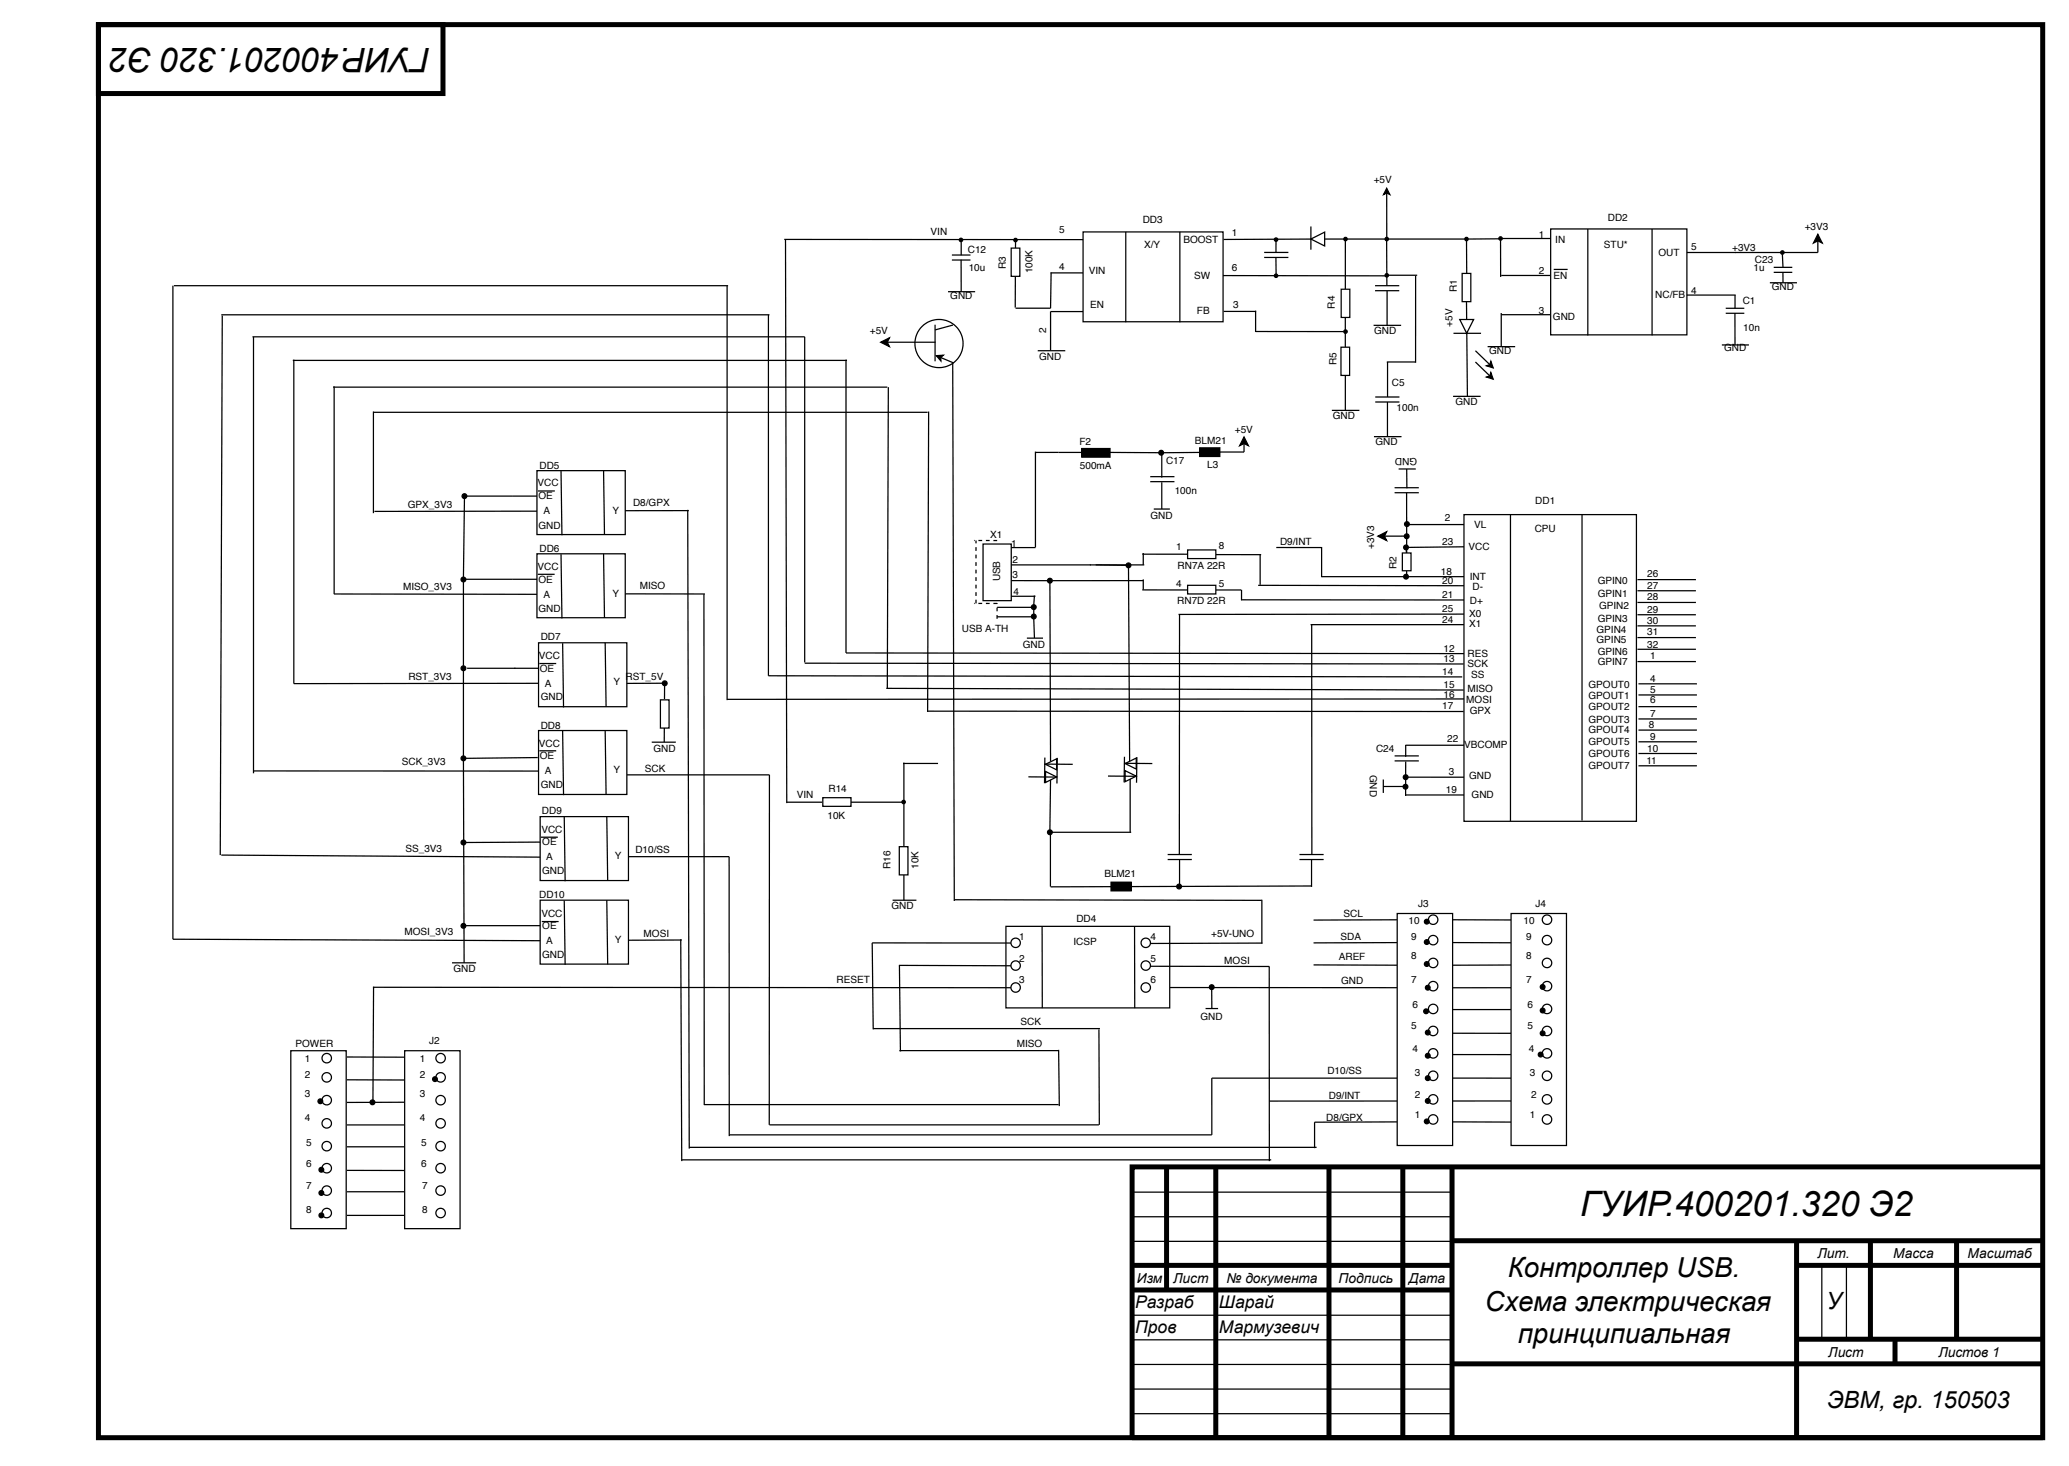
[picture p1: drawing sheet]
<svg xmlns="http://www.w3.org/2000/svg" width="420mm" height="297mm" viewBox="0 0 420 297" stroke-linecap="round" stroke-linejoin="round" font-family="sans-serif">
<g fill="none" stroke="#000" stroke-width="1" stroke-linecap="butt">
<path d="M20 5h394.4v286.6h-394.4zM20 5h69.9v14h-69.9zM236.7 236.7v24.9M246.7 236.7v54.9M269.6 236.7v54.9M284.6 236.7v54.9M294.6 236.7v54.9M414.4 236.7h-184.7v54.9h184.7M229.7 256.7h64.9M294.6 251.7h119.8M364.5 256.7h49.9M364.5 251.7v39.9"/>
<path d="M379.5 251.7v19.9M397 251.7v19.9M229.7 261.6h64.9M294.6 276.6h119.8M364.5 271.6h49.9M384.5 271.6v5"/>
</g>
<g fill="none" stroke="#000" stroke-width=".25">
<path d="M297.5 61.1l.2 19.2M94.3 100.6h9.8M94.3 117.5h9.8M94.8 135.5h9.7M155.9 137.1l140.8 .2M163.3 134.5l133.7 .2M171.6 132.4l125.8 .2M179.8 139.6l117.2 .4M188.2 144.2l108.8 .1M297.1 141.8l-149.6 .1M159.6 162.7h23.6M233.4 200.3h55.8"/>
<path d="M290.4 204.8h23.2M229.8 251.8h64.9M229.8 246.8h64.9M229.8 241.8h64.9M369.6 256.8v15M374.6 256.8v15M229.8 276.8h64.9M229.8 271.8h64.9M229.8 266.8h64.9M229.8 286.7h64.9M229.8 281.7h64.9"/>
</g>
<path d="M109.6 182.6h17.9v13h-17.9z" fill="#fff"/>
<path d="M35.1 190.5l74.5 .3M94 187.8h15.6M109.6 182.6h17.9v13h-17.9zM109.9 186.9h3.4M114.5 182.7l.2 13M123.1 182.6l.2 13M138.3 190.7h-10.8" fill="none" stroke="#000" stroke-width=".25"/>
<path d="M109.3 148.2h17.9v12.9h-17.9z" fill="#fff"/>
<path d="M51.4 156.4h57.9M109.3 148.2h17.9v12.9h-17.9zM109.4 152.3h3.5M114.2 148.3l.1 13M122.8 148.2l.2 13" fill="none" stroke="#000" stroke-width=".25"/>
<path d="M108.9 95.5h18v12.9h-18z" fill="#fff"/>
<path d="M108.9 95.5h18v12.9h-18zM109.1 99.6h3.5M113.8 95.5l.2 13.1M122.5 95.5l.1 13M104.1 100.6h4.8M108.9 103.7h-32.9M139.8 103.6h-12.9" fill="none" stroke="#000" stroke-width=".25"/>
<path d="M108.9 112.3h18v13h-18z" fill="#fff"/>
<path d="M104.1 117.5h4.8M108.9 112.3h18v13h-18zM109.1 116.5h3.4M113.8 112.4l.2 13M122.5 112.3l.1 13.1M67.8 120.5h41.1M126.9 120.4l16.1 .1" fill="none" stroke="#000" stroke-width=".25"/>
<path d="M109.3 130.4h17.9v12.9h-17.9z" fill="#fff"/>
<path d="M104.4 135.5h4.9M109.3 130.4h17.9v12.9h-17.9zM109.3 138.6l-49.7 .1M109.4 134.6h3.5M114.2 130.5l.1 13M122.8 130.4l.2 13" fill="none" stroke="#000" stroke-width=".25"/>
<path d="M109.6 165.6h17.9v13h-17.9z" fill="#fff"/>
<g fill="none" stroke="#000" stroke-width=".25">
<path d="M35.1 57.9v132.6M35.3 57.9h112.4M147.5 57.9v84.1M44.9 63.9h111.2M45.1 64l-.4 109.4M51.2 68.3h112.1v66.1M51.4 68.3v88.5M59.4 73.1h112.5M59.6 72.9v65.8M67.6 78.5h112.4M67.8 78.4v42.1M155.9 63.9v73.2"/>
<path d="M171.6 72.9v59.5M180.2 78.5l-.2 61.1M75.8 83.5v20.6M75.8 83.6h112.4M188.4 83.5l-.2 60.9M94 118v17.1M94.2 101.1l-.2 16M285.3 111.6l.1 5.4M297 117h-28.9M94 136v17.3M94 154.3l.2 41M109.1 153.7l-14.7 .1"/>
<path d="M127.2 157.2h28.9M44.9 173.4l64.7 .5M109.6 165.6h17.9v13h-17.9zM109.6 170.8l-15.1 .1M109.8 169.8h3.4M114.5 165.7l.2 13M123.1 165.6l.2 13.1M147.9 173.8h-20.4M91.7 195.3h4.9"/>
<circle cx="94" cy="117.5" r=".48"/>
<circle cx="94.2" cy="100.6" r=".48"/>
<circle cx="94" cy="135.5" r=".48"/>
<circle cx="94" cy="153.8" r=".48"/>
<circle cx="94" cy="170.9" r=".48"/>
<circle cx="94" cy="187.8" r=".48"/>
</g>
<g fill="#000">
<circle cx="94" cy="117.5" r=".48"/>
<circle cx="94.2" cy="100.6" r=".48"/>
<circle cx="94" cy="135.5" r=".48"/>
<circle cx="94" cy="153.8" r=".48"/>
<circle cx="94" cy="170.9" r=".48"/>
<circle cx="94" cy="187.8" r=".48"/>
</g>
<path d="M297 104.4h35v62.2h-35z" fill="#fff"/>
<g fill="none" stroke="#000" stroke-width=".25">
<path d="M282.9 98.9h5M282.9 99.9h5M285.4 99.9v12.3M279.6 108.8l1.7-.9-.4 .9 .4 .8zM285 108.7l-4.1 .1M285.4 106.4h11.6M297 104.4h35v62.2h-35zM297 110.9l-11.3 .1M306.5 104.5v62M321 104.4v62M251.8 121.7h45.2M265.9 126.7h31.1"/>
<path d="M297 124.6h-57.9M280.7 159.5h4.5M280.7 158.1v2.7M282.9 153.3h5M282.9 154.3h5M285.2 151.2h11.8M285.2 151.1v2.4M285.2 154.5v6.9M285.7 157.6h11.3M285.2 161.2h11.8"/>
<circle cx="285.3" cy="111" r=".48"/>
<circle cx="285.4" cy="108.8" r=".48"/>
<circle cx="285.2" cy="159.6" r=".48"/>
</g>
<g fill="#000">
<path d="M279.6 108.8l1.7-.9-.4 .9 .4 .8z"/>
<circle cx="285.3" cy="111" r=".48"/>
<circle cx="285.4" cy="108.8" r=".48"/>
<circle cx="285.2" cy="159.6" r=".48"/>
</g>
<path d="M284.5 112.2h1.8v3.6h-1.8z" fill="#fff"/>
<g fill="none" stroke="#000" stroke-width=".25">
<path d="M283.8 95.1h3.4M285.4 95.1v3.9M221.1 114.6h11.1M255.3 118.7l41.7 .1M258.9 111.1h9.2M268.1 110.9v6.2M284.5 112.2h1.8v3.6h-1.8zM332.2 117.6h11.9M332.2 119.8h11.9M332.2 122.2h11.9M332.2 124.7h11.9M332.2 126.9h11.9"/>
<path d="M332.2 129.3h11.9M332.2 131.7h11.9M332.2 134.2h11.9M332.4 138.7h11.9M332.4 141h11.9M332.4 143.3h11.9M332.4 145.8h11.9M332.4 148.1h11.9M332.4 150.5h11.9M332.4 152.8h11.9M332.4 155.3h11.9"/>
<circle cx="285.3" cy="117" r=".48"/>
</g>
<circle cx="285.3" cy="117" r=".48" fill="#000"/>
<path d="M199.4 110.3h5.8v11.5h-5.8z" fill="#fff"/>
<g fill="none" stroke="#000" stroke-width=".25">
<path d="M210.1 91.6v19.4M210.1 91.8h9.4M219.5 91h5.7v1.7h-5.7zM225.2 91.8h10.5M233.4 96.7h4.9M233.4 97.7h4.9M235.7 91.4v5.5M235.7 97.8v5.4M243.4 90.8h4.1v1.8h-4.1zM243.4 91.8h-7.3M252.4 88.6l.9 1.8-.9-.4-.9 .4zM252.4 90v1.7h-4.9"/>
<path d="M139.5 103.4l.3 129.6M199.4 110.3h5.8v11.5h-5.8zM205.2 111.1h4.9M205.2 117.8h7.3M205.2 114.6h16.1M213 118.3l.1 36.1M222.3 114.6l6.2 .1M229 115.1l.2 39.8M232 117.8h-18.5M234.1 103.2h3.3M246.7 112.5h9.2M255.7 112.5v6.1"/>
<path d="M142.8 120.5l.1 103.6M202.3 123.2h7.6M202.3 125.1h7.6M205.2 120.9h4.9M208.3 129.4h3.3M209.7 123.6v1M209.7 125.5l.2 3.9M209.9 120.8l-.2 1.9M239.3 124.6v48.8M266.1 126.7l.1 46.7M156.1 157.2v71M213.1 157.8l-.1 10.5 .1 .5"/>
<path d="M229.3 157.7v11.1M147.9 173.8l.1 56.6M213.1 168.8v11M213.1 168.8h16.4M225.4 178.9h4.1v1.8h-4.1zM236.9 173.3h4.9M236.9 174.3h4.9M239.3 174.4v5.3M263.6 173.3h5M263.6 174.3h5M266.1 174.4v5.5M138.1 190.5l.2 45"/>
<path d="M138.3 235.3h119.6M148 230.2h97.9M266.7 227.6v5.3"/>
<circle cx="235.6" cy="91.8" r=".48"/>
<circle cx="213" cy="117.8" r=".48"/>
<circle cx="229" cy="114.7" r=".48"/>
<circle cx="209.7" cy="125" r=".48"/>
<circle cx="209.7" cy="123.1" r=".48"/>
<circle cx="213" cy="168.8" r=".48"/>
<circle cx="239.2" cy="179.8" r=".48"/>
</g>
<g fill="#000">
<path d="M219.5 91h5.7v1.7h-5.7zM243.4 90.8h4.1v1.8h-4.1zM252.4 88.6l.9 1.8-.9-.4-.9 .4zM225.4 178.9h4.1v1.8h-4.1z"/>
<path d="M201.6 109.5h.7v.3h-.8zM200 109.5h.8v.3h-.8zM198.5 109.5h.8v.3h-.8zM197.6 109.5h.1v.3h-.1z"/>
<path d="M197.9 121.6h.2v.8h-.2zM197.9 120.1h.2v.8h-.2zM197.9 118.6h.2v.7h-.2zM197.9 117.1h.2v.7h-.2zM197.9 115.5h.2v.8h-.2zM197.9 114h.2v.8h-.2zM197.9 112.5h.2v.8h-.2zM197.9 111h.2v.7h-.2zM197.9 109.6h.2v.6h-.2z"/>
<path d="M202.2 124.8h.2v.7h-.2zM202.2 123.2h.2v.8h-.2zM202.2 122.3h.2v.2h-.2z"/>
<path d="M201.5 122.3h.8v.2h-.8zM200 122.3h.8v.2h-.8zM198.5 122.3h.8v.2h-.8zM197.6 122.3h.1v.2h-.1z"/>
<circle cx="235.6" cy="91.8" r=".48"/>
<circle cx="213" cy="117.8" r=".48"/>
<circle cx="229" cy="114.7" r=".48"/>
<circle cx="209.7" cy="125" r=".48"/>
<circle cx="209.7" cy="123.1" r=".48"/>
<circle cx="213" cy="168.8" r=".48"/>
<circle cx="239.2" cy="179.8" r=".48"/>
</g>
<path d="M241 111.5h5.7v1.8h-5.7z" fill="#fff"/>
<path d="M241 111.5h5.7v1.8h-5.7zM251.8 119.7h-5.9M251.9 119.7v2" fill="none" stroke="#000" stroke-width=".25"/>
<path d="M241 118.7h5.7v1.8h-5.7z" fill="#fff"/>
<path d="M231.8 112.4h9.2M231.8 119.7h9.2M232 112.2v2.4M232 117.5v2.1M241 118.7h5.7v1.8h-5.7z" fill="none" stroke="#000" stroke-width=".25"/>
<path d="M212.1 155l2.3-1.1v2.2z" fill="#fff"/>
<path d="M212.1 155l2.3-1.1v2.2z" fill="none" stroke="#000" stroke-width=".25"/>
<path d="M212.1 156.5l2.3 1.1-2.3 1.1z" fill="#fff"/>
<path d="M208.6 157.6h5.8M211.9 155h5.7M212 153.7l-.1 5.2M212.1 156.5l2.3 1.1-2.3 1.1zM214.5 153.7l-.1 5.2" fill="none" stroke="#000" stroke-width=".25"/>
<path d="M228.3 154.9l2.2-1.1v2.2z" fill="#fff"/>
<path d="M228.3 154.9l2.2-1.1v2.2z" fill="none" stroke="#000" stroke-width=".25"/>
<path d="M228.3 156.3l2.2 1.1-2.2 1.1z" fill="#fff"/>
<path d="M224.8 157.4l5.7 .1M228.1 154.8l5.7 .1M228.1 153.5v5.2M228.3 156.3l2.2 1.1-2.2 1.1zM230.7 153.6l-.1 5.2" fill="none" stroke="#000" stroke-width=".25"/>
<path d="M219.7 47h28.4v18.3h-28.4z" fill="#fff"/>
<path d="M159.1 48.6h60.6M213.1 55.4h6.6M219.7 47h28.4v18.3h-28.4zM228.4 47v18.4M239.4 47v18.4M301.8 70.3h5.6M304.6 63.5v6.8" fill="none" stroke="#000" stroke-width=".25"/>
<path d="M314.6 46.4h27.7v21.5h-27.7z" fill="#fff"/>
<g fill="none" stroke="#000" stroke-width=".25">
<path d="M304.4 48.7l.1 7.5M304.6 55.9h9.9M304.7 48.4h9.9M314.6 46.4h27.7v21.5h-27.7zM315.2 54.7h2.9M322.2 46.4v21.6M335.2 46.4v21.6M342.3 59.9h9.8M352 59.9v2.7M359.1 57.4h5.5M359.9 54.2h3.7M359.9 55.2h3.7"/>
<path d="M361.6 51.6l.2 2.7M361.7 55.2l.1 2.2M368.8 47.5l.9 1.8-.9-.4-.9 .4zM368.8 48.9v2.3h-26.5M304.6 63.8h9.9M349.3 70h5.5M350.1 62.5h3.8M350.1 63.5h3.8M352 63.5v6.5M266.5 195.7l22.7 .1M289.2 186.5l-22.7 .1M289.2 191.2h-22.7"/>
<path d="M290.2 186.5l22.7 .1M290.2 191.2h22.7M312.9 195.7l-22.7 .1M289.2 218.7h-43.3M289.8 213.9h22.7M290.2 209.6h23.1M290.2 218.7h22.9M312.9 200.3h-22.7M289.2 227.5l-22.5 .1M290.2 227.5l22.9 .1M312.9 223.3h-55.4"/>
<circle cx="304.4" cy="48.4" r=".34"/>
<circle cx="361.6" cy="51.2" r=".34"/>
<circle cx="289.7" cy="195.8" r=".48"/>
<circle cx="289.7" cy="186.5" r=".48"/>
<circle cx="289.7" cy="191.2" r=".48"/>
<circle cx="289.7" cy="218.7" r=".48"/>
<circle cx="289.7" cy="209.6" r=".48"/>
<circle cx="313" cy="213.9" r=".48"/>
<circle cx="289.7" cy="227.5" r=".48"/>
</g>
<g fill="#000">
<path d="M368.8 47.5l.9 1.8-.9-.4-.9 .4z"/>
<circle cx="304.4" cy="48.4" r=".34"/>
<circle cx="361.6" cy="51.2" r=".34"/>
<circle cx="289.7" cy="195.8" r=".48"/>
<circle cx="289.7" cy="186.5" r=".48"/>
<circle cx="289.7" cy="191.2" r=".48"/>
<circle cx="289.7" cy="218.7" r=".48"/>
<circle cx="289.7" cy="209.6" r=".48"/>
<circle cx="313" cy="213.9" r=".48"/>
<circle cx="289.7" cy="227.5" r=".48"/>
</g>
<path d="M283.5 185.3h11.2v47h-11.2z" fill="#fff"/>
<path d="M283.5 185.3h11.2v47h-11.2z" fill="none" stroke="#000" stroke-width=".25"/>
<circle cx="290.8" cy="186.5" r=".96" fill="#fff"/>
<circle cx="290.8" cy="186.5" r=".96" fill="none" stroke="#000" stroke-width=".25"/>
<circle cx="290.8" cy="200" r=".96" fill="#fff"/>
<circle cx="290.8" cy="200" r=".96" fill="none" stroke="#000" stroke-width=".25"/>
<circle cx="290.8" cy="190.7" r=".96" fill="#fff"/>
<circle cx="290.8" cy="190.7" r=".96" fill="none" stroke="#000" stroke-width=".25"/>
<circle cx="290.8" cy="195.3" r=".96" fill="#fff"/>
<circle cx="290.8" cy="195.3" r=".96" fill="none" stroke="#000" stroke-width=".25"/>
<circle cx="290.8" cy="204.6" r=".96" fill="#fff"/>
<circle cx="290.8" cy="204.6" r=".96" fill="none" stroke="#000" stroke-width=".25"/>
<circle cx="290.8" cy="209.1" r=".96" fill="#fff"/>
<circle cx="290.8" cy="209.1" r=".96" fill="none" stroke="#000" stroke-width=".25"/>
<circle cx="290.8" cy="213.7" r=".96" fill="#fff"/>
<circle cx="290.8" cy="213.7" r=".96" fill="none" stroke="#000" stroke-width=".25"/>
<circle cx="290.8" cy="218.2" r=".96" fill="#fff"/>
<circle cx="290.8" cy="218.2" r=".96" fill="none" stroke="#000" stroke-width=".25"/>
<circle cx="290.8" cy="223" r=".96" fill="#fff"/>
<circle cx="290.8" cy="223" r=".96" fill="none" stroke="#000" stroke-width=".25"/>
<circle cx="290.8" cy="227.1" r=".96" fill="#fff"/>
<g fill="none" stroke="#000" stroke-width=".25">
<circle cx="289.3" cy="205.1" r=".48"/>
<circle cx="289.7" cy="200.3" r=".48"/>
<circle cx="289.7" cy="214.1" r=".48"/>
<circle cx="289.7" cy="223.3" r=".48"/>
<circle cx="290.8" cy="227.1" r=".96"/>
</g>
<g fill="#000">
<circle cx="289.3" cy="205.1" r=".48"/>
<circle cx="289.7" cy="200.3" r=".48"/>
<circle cx="289.7" cy="214.1" r=".48"/>
<circle cx="289.7" cy="223.3" r=".48"/>
</g>
<path d="M306.6 185.3h11.2v47h-11.2z" fill="#fff"/>
<path d="M306.6 185.3h11.2v47h-11.2z" fill="none" stroke="#000" stroke-width=".25"/>
<circle cx="313.9" cy="186.5" r=".96" fill="#fff"/>
<circle cx="313.9" cy="186.5" r=".96" fill="none" stroke="#000" stroke-width=".25"/>
<circle cx="313.9" cy="200" r=".96" fill="#fff"/>
<circle cx="313.9" cy="200" r=".96" fill="none" stroke="#000" stroke-width=".25"/>
<circle cx="313.9" cy="190.7" r=".96" fill="#fff"/>
<circle cx="313.9" cy="190.7" r=".96" fill="none" stroke="#000" stroke-width=".25"/>
<circle cx="313.9" cy="195.3" r=".96" fill="#fff"/>
<circle cx="313.9" cy="195.3" r=".96" fill="none" stroke="#000" stroke-width=".25"/>
<circle cx="313.9" cy="204.6" r=".96" fill="#fff"/>
<circle cx="313.9" cy="204.6" r=".96" fill="none" stroke="#000" stroke-width=".25"/>
<circle cx="313.9" cy="209.1" r=".96" fill="#fff"/>
<circle cx="313.9" cy="209.1" r=".96" fill="none" stroke="#000" stroke-width=".25"/>
<circle cx="313.9" cy="213.7" r=".96" fill="#fff"/>
<circle cx="313.9" cy="213.7" r=".96" fill="none" stroke="#000" stroke-width=".25"/>
<circle cx="313.9" cy="218.2" r=".96" fill="#fff"/>
<circle cx="313.9" cy="218.2" r=".96" fill="none" stroke="#000" stroke-width=".25"/>
<circle cx="313.9" cy="223" r=".96" fill="#fff"/>
<circle cx="313.9" cy="223" r=".96" fill="none" stroke="#000" stroke-width=".25"/>
<circle cx="313.9" cy="227.1" r=".96" fill="#fff"/>
<g fill="none" stroke="#000" stroke-width=".25">
<circle cx="313" cy="200.2" r=".48"/>
<circle cx="313" cy="209.6" r=".48"/>
<circle cx="313" cy="205" r=".48"/>
<circle cx="313.9" cy="227.1" r=".96"/>
</g>
<g fill="#000">
<circle cx="313" cy="200.2" r=".48"/>
<circle cx="313" cy="209.6" r=".48"/>
<circle cx="313" cy="205" r=".48"/>
</g>
<path d="M204.1 187.9h33.2v16.5h-33.2z" fill="#fff"/>
<path d="M204.1 187.9h33.2v16.5h-33.2zM211.4 187.9l.1 16.6M230.2 187.9v16.6" fill="none" stroke="#000" stroke-width=".25"/>
<circle cx="232.5" cy="191.2" r=".95" fill="#fff"/>
<circle cx="232.5" cy="191.2" r=".95" fill="none" stroke="#000" stroke-width=".25"/>
<circle cx="206.1" cy="191.2" r=".95" fill="#fff"/>
<circle cx="206.1" cy="191.2" r=".95" fill="none" stroke="#000" stroke-width=".25"/>
<circle cx="206.1" cy="195.8" r=".95" fill="#fff"/>
<circle cx="206.1" cy="195.8" r=".95" fill="none" stroke="#000" stroke-width=".25"/>
<circle cx="232.5" cy="195.8" r=".95" fill="#fff"/>
<circle cx="232.5" cy="195.8" r=".95" fill="none" stroke="#000" stroke-width=".25"/>
<circle cx="206.1" cy="200.3" r=".95" fill="#fff"/>
<circle cx="206.1" cy="200.3" r=".95" fill="none" stroke="#000" stroke-width=".25"/>
<circle cx="232.5" cy="200.3" r=".95" fill="#fff"/>
<g fill="none" stroke="#000" stroke-width=".25">
<path d="M268.8 48.5h28.4M297.5 48.6l.1 7.2M304.4 48.4l-6.5 .1M182.5 195.8l22.6 .1M182.5 195.7l.2 17.6M205.1 191.3l-28.1-.1 .2 17.6M233.4 196h24.1M256.1 191.3l-22.7 .1M257.5 196v39.5M75.7 200.3h129.4M177.2 208.6h46M182.5 213.1h32.3"/>
<path d="M214.8 212.9l.1 11.4M223 208.8v19.4M244.6 204.6h2.5M245.8 200.7l.1 3.9M245.9 218.7v11.5M139.9 232.7h127.2M142.8 224h72M156.1 228.2h66.9"/>
<circle cx="297.5" cy="48.5" r=".34"/>
<circle cx="285.2" cy="157.6" r=".48"/>
<circle cx="289.5" cy="186.9" r=".48"/>
<circle cx="289.5" cy="191.1" r=".48"/>
<circle cx="289.5" cy="195.5" r=".48"/>
<circle cx="232.5" cy="200.3" r=".95"/>
<circle cx="245.8" cy="200.2" r=".48"/>
<circle cx="289.7" cy="209.4" r=".48"/>
<circle cx="289.7" cy="218.7" r=".48"/>
<circle cx="312.6" cy="213.9" r=".48"/>
<circle cx="289.5" cy="227.5" r=".48"/>
</g>
<g fill="#000">
<circle cx="297.5" cy="48.5" r=".34"/>
<circle cx="285.2" cy="157.6" r=".48"/>
<circle cx="289.5" cy="186.9" r=".48"/>
<circle cx="289.5" cy="191.1" r=".48"/>
<circle cx="289.5" cy="195.5" r=".48"/>
<circle cx="245.8" cy="200.2" r=".48"/>
<circle cx="289.7" cy="209.4" r=".48"/>
<circle cx="289.7" cy="218.7" r=".48"/>
<circle cx="312.6" cy="213.9" r=".48"/>
<circle cx="289.5" cy="227.5" r=".48"/>
</g>
<path d="M296.7 55.5h1.7v5.7h-1.7z" fill="#fff"/>
<path d="M296.7 55.5h1.7v5.7h-1.7z" fill="none" stroke="#000" stroke-width=".25"/>
<path d="M296.2 64.8h2.8l-1.4 2.8z" fill="#fff"/>
<g fill="none" stroke="#000" stroke-width=".25">
<path d="M281.3 38.2l.7 1.3-.7-.4-.6 .4zM281.3 39.1l.1 9M248.1 55.9h32.9M279 57.9h4.9M279 59h4.9M281.3 48.7l.1 9.2M281.4 59v7.1M281.7 55.8h5.8M287.2 55.9v17.7M278.7 66h5.6M281.4 73.4h5.8M281.5 73.4v7.1"/>
<path d="M294.9 67.6h5.6M296.2 64.8h2.8l-1.4 2.8zM299.3 71.1l3 2.9M299.3 73.4l3 2.8M302.5 73.3l.4 1.3-1.3-.4 .7-.2zM302.5 75.6l.4 1.3-1.3-.4 .7-.3zM278.8 88.6h5.6M279 80.5h4.9M279 81.5h4.9M281.5 81.5v7.1M294.8 80.4h5.6"/>
<circle cx="281.4" cy="48.5" r=".34"/>
<circle cx="281.4" cy="55.8" r=".34"/>
<circle cx="285.4" cy="106.3" r=".48"/>
</g>
<g fill="#000">
<path d="M281.3 38.2l.7 1.3-.7-.4-.6 .4zM302.5 73.3l.4 1.3-1.3-.4 .7-.2zM302.5 75.6l.4 1.3-1.3-.4 .7-.3z"/>
<circle cx="281.4" cy="48.5" r=".34"/>
<circle cx="281.4" cy="55.8" r=".34"/>
<circle cx="285.4" cy="106.3" r=".48"/>
</g>
<path d="M266 48.5l2.8-1.4v2.8z" fill="#fff"/>
<g fill="none" stroke="#000" stroke-width=".25">
<path d="M256.5 51.2h4.9M256.5 52.2h4.9M258.9 52.2v3.8M258.9 48.8v2.4M266 45.9v4.7M266 48.5l2.8-1.4v2.8zM266 48.5l-17.8 .1M273 48.5l-.1 21.9M248.3 63.2h6.6"/>
<circle cx="258.9" cy="55.9" r=".34"/>
<circle cx="258.9" cy="48.6" r=".34"/>
<circle cx="273" cy="48.5" r=".34"/>
</g>
<g fill="#000">
<circle cx="258.9" cy="55.9" r=".34"/>
<circle cx="258.9" cy="48.6" r=".34"/>
<circle cx="273" cy="48.5" r=".34"/>
</g>
<path d="M272.1 58.7h1.8v5.7h-1.8z" fill="#fff"/>
<path d="M272.1 58.7h1.8v5.7h-1.8z" fill="none" stroke="#000" stroke-width=".25"/>
<path d="M272.1 70.4h1.7v5.7h-1.7z" fill="#fff"/>
<g fill="none" stroke="#000" stroke-width=".25">
<path d="M206 48.3v14.1M213.3 55.3l-.2 7.2h-7.1M254.7 63v4.3M254.7 67.2l17.9 .1M272.1 70.4h1.7v5.7h-1.7zM273 76.2v7.1M270.2 83.2h5.6"/>
<circle cx="273" cy="67.3" r=".34"/>
</g>
<circle cx="273" cy="67.3" r=".34" fill="#000"/>
<path d="M205.2 50.3h1.7v5.7h-1.7z" fill="#fff"/>
<g fill="none" stroke="#000" stroke-width=".25">
<path d="M192.3 59.2h5.5M193.1 51.7h3.8M193.1 52.7h3.8M195 52.7v6.5M195 49.1v2.7M205.2 50.3h1.7v5.7h-1.7zM210.5 71.1h5.6M219.7 63.2h-6.6v7.9M134.8 138.6v11.9M135 138.6h-7.8"/>
<circle cx="195" cy="48.7" r=".34"/>
<circle cx="206" cy="48.7" r=".34"/>
<circle cx="134.9" cy="138.6" r=".48"/>
</g>
<g fill="#000">
<circle cx="195" cy="48.7" r=".34"/>
<circle cx="206" cy="48.7" r=".34"/>
<circle cx="134.9" cy="138.6" r=".48"/>
</g>
<path d="M134 142h1.7v5.7h-1.7z" fill="#fff"/>
<path d="M132.2 150.5h4.9M134 142h1.7v5.7h-1.7z" fill="none" stroke="#000" stroke-width=".25"/>
<circle cx="190.5" cy="69.7" r="4.9" fill="#fff"/>
<g fill="none" stroke="#000" stroke-width=".25">
<path d="M178.7 69.4l1.8-.9-.5 .9 .5 .9zM180 69.4h9.8M189.7 65.9v7.4M190 72.1l1.4-.1-.5 .5v.7zM190.9 72.5l2.6 1.1M193.3 73.7l.3 109M193.3 65.9l-3.6 1M266.2 179.7l-53.1 .2M193.6 182.5l62.4 .1M256 182.5v8.9M65.7 214.4l22.7 .1M65.7 219l22.7 .1"/>
<path d="M65.7 237.4h23.1M65.7 228.2h22.7M65.9 232.6h23.2M88.4 223.5l-22.7 .1M88 241.7h-22.7M88.6 246.5h-22.9"/>
<circle cx="190.5" cy="69.7" r="4.9"/>
<circle cx="65.2" cy="219" r=".48"/>
<circle cx="65.2" cy="214.4" r=".48"/>
<circle cx="65.2" cy="237.4" r=".48"/>
<circle cx="65.2" cy="223.6" r=".48"/>
<circle cx="65.2" cy="246.5" r=".48"/>
<circle cx="88.5" cy="241.7" r=".48"/>
</g>
<g fill="#000">
<path d="M178.7 69.4l1.8-.9-.5 .9 .5 .9zM190 72.1l1.4-.1-.5 .5v.7z"/>
<circle cx="65.2" cy="219" r=".48"/>
<circle cx="65.2" cy="214.4" r=".48"/>
<circle cx="65.2" cy="237.4" r=".48"/>
<circle cx="65.2" cy="223.6" r=".48"/>
<circle cx="65.2" cy="246.5" r=".48"/>
<circle cx="88.5" cy="241.7" r=".48"/>
</g>
<path d="M59 213.1h11.2v36.1h-11.2z" fill="#fff"/>
<path d="M59 213.1h11.2v36.1h-11.2z" fill="none" stroke="#000" stroke-width=".25"/>
<circle cx="66.3" cy="214.6" r=".96" fill="#fff"/>
<circle cx="66.3" cy="214.6" r=".96" fill="none" stroke="#000" stroke-width=".25"/>
<circle cx="66.3" cy="227.9" r=".96" fill="#fff"/>
<circle cx="66.3" cy="227.9" r=".96" fill="none" stroke="#000" stroke-width=".25"/>
<circle cx="66.3" cy="218.5" r=".96" fill="#fff"/>
<circle cx="66.3" cy="218.5" r=".96" fill="none" stroke="#000" stroke-width=".25"/>
<circle cx="66.3" cy="223.1" r=".96" fill="#fff"/>
<circle cx="66.3" cy="223.1" r=".96" fill="none" stroke="#000" stroke-width=".25"/>
<circle cx="66.3" cy="232.5" r=".96" fill="#fff"/>
<circle cx="66.3" cy="232.5" r=".96" fill="none" stroke="#000" stroke-width=".25"/>
<circle cx="66.3" cy="236.9" r=".96" fill="#fff"/>
<circle cx="66.3" cy="236.9" r=".96" fill="none" stroke="#000" stroke-width=".25"/>
<circle cx="66.3" cy="241.5" r=".96" fill="#fff"/>
<circle cx="66.3" cy="241.5" r=".96" fill="none" stroke="#000" stroke-width=".25"/>
<circle cx="66.3" cy="246" r=".96" fill="#fff"/>
<g fill="none" stroke="#000" stroke-width=".25">
<circle cx="65.2" cy="242" r=".48"/>
<circle cx="66.3" cy="246" r=".96"/>
</g>
<circle cx="65.2" cy="242" r=".48" fill="#000"/>
<path d="M82.1 213.1h11.2v36.1h-11.2z" fill="#fff"/>
<path d="M82.1 213.1h11.2v36.1h-11.2z" fill="none" stroke="#000" stroke-width=".25"/>
<circle cx="89.4" cy="214.6" r=".96" fill="#fff"/>
<circle cx="89.4" cy="214.6" r=".96" fill="none" stroke="#000" stroke-width=".25"/>
<circle cx="89.4" cy="227.9" r=".96" fill="#fff"/>
<circle cx="89.4" cy="227.9" r=".96" fill="none" stroke="#000" stroke-width=".25"/>
<circle cx="89.4" cy="218.5" r=".96" fill="#fff"/>
<circle cx="89.4" cy="218.5" r=".96" fill="none" stroke="#000" stroke-width=".25"/>
<circle cx="89.4" cy="223.1" r=".96" fill="#fff"/>
<circle cx="89.4" cy="223.1" r=".96" fill="none" stroke="#000" stroke-width=".25"/>
<circle cx="89.4" cy="232.5" r=".96" fill="#fff"/>
<circle cx="89.4" cy="232.5" r=".96" fill="none" stroke="#000" stroke-width=".25"/>
<circle cx="89.4" cy="236.9" r=".96" fill="#fff"/>
<circle cx="89.4" cy="236.9" r=".96" fill="none" stroke="#000" stroke-width=".25"/>
<circle cx="89.4" cy="241.5" r=".96" fill="#fff"/>
<circle cx="89.4" cy="241.5" r=".96" fill="none" stroke="#000" stroke-width=".25"/>
<circle cx="89.4" cy="246" r=".96" fill="#fff"/>
<g fill="none" stroke="#000" stroke-width=".25">
<circle cx="88.3" cy="218.9" r=".48"/>
<circle cx="65" cy="223.4" r=".48"/>
<circle cx="65.2" cy="237.3" r=".48"/>
<circle cx="65.2" cy="246.5" r=".48"/>
<circle cx="89.4" cy="246" r=".96"/>
</g>
<g fill="#000">
<circle cx="88.3" cy="218.9" r=".48"/>
<circle cx="65" cy="223.4" r=".48"/>
<circle cx="65.2" cy="237.3" r=".48"/>
<circle cx="65.2" cy="246.5" r=".48"/>
</g>
<path d="M166.9 161.8h5.8v1.7h-5.8z" fill="#fff"/>
<g fill="none" stroke="#000" stroke-width=".25">
<path d="M183.4 154.7v27.9M166.9 161.8h5.8v1.7h-5.8z"/>
<circle cx="183.3" cy="162.7" r=".34"/>
</g>
<circle cx="183.3" cy="162.7" r=".34" fill="#000"/>
<path d="M182.5 171.7h1.7v5.8h-1.7z" fill="#fff"/>
<g fill="none" stroke="#000" stroke-width=".25">
<path d="M159.4 48.6l.2 114.3M183.2 154.9h7.1M182.5 171.7h1.7v5.8h-1.7zM181.1 182.6h4.8M75.8 200.1l-.1 23.5"/>
<circle cx="75.6" cy="223.6" r=".48"/>
</g>
<circle cx="75.6" cy="223.6" r=".48" fill="#000"/>
<text font-size="7.1" x="320.6" y="246.6">ГУИР.400201.320 Э2</text>
<text font-size="6.8" x="87.3" y="9.8" transform="rotate(-180 87.3 9.8)">ГУИР.400201.320 Э2</text>
<g font-size="5.6">
<text x="305.9" y="259">Контроллер USB.</text>
<text x="301.2" y="265.8">Схема электрическая</text>
<text x="308" y="272.4">принципиальная</text>
</g>
<g font-size="4.8">
<text x="370.6" y="265.6">У</text>
<text x="370.7" y="285.6">ЭВМ, гр. 150503</text>
</g>
<g font-size="3.6">
<text x="230.3" y="265.3">Разраб</text>
<text x="247.3" y="265.3">Шарай</text>
<text x="230.3" y="270.4">Пров</text>
<text x="247.3" y="270.4">Мармузевич</text>
</g>
<g font-size="2.8">
<text x="368.7" y="255.2">Лит.</text>
<text x="384.1" y="255.2">Масса</text>
<text x="399.2" y="255.2">Масштаб</text>
<text x="230.7" y="260.3">Изм</text>
<text x="238" y="260.3">Лист</text>
<text x="248.9" y="260.3">№ документа</text>
<text x="271.6" y="260.3">Подпись</text>
<text x="285.9" y="260.3">Дата</text>
<text x="370.9" y="275.2">Лист</text>
<text x="393.3" y="275.2">Листов 1</text>
</g>
<g font-size="2">
<text x="278.7" y="37">+5V</text>
<text x="188.8" y="47.7">VIN</text>
<text x="214.9" y="47.2">5</text>
<text x="231.8" y="45.2">DD3</text>
<text x="249.9" y="47.9">1</text>
<text x="326.2" y="44.9">DD2</text>
<text x="366.2" y="46.7">+3V3</text>
<text x="196.4" y="51.2">C12</text>
<text x="232.1" y="50.2">X/Y</text>
<text x="240.1" y="49.2">BOOST</text>
<text x="312.2" y="48.2">1</text>
<text x="315.6" y="49.2">IN</text>
<text x="325.4" y="50.2">STU*</text>
<text x="336.5" y="52">OUT</text>
<text x="343.1" y="50.7">5</text>
<text x="351.5" y="51">+3V3</text>
<text x="356" y="53.3">C23</text>
<text x="196.5" y="55">10u</text>
<text x="204.1" y="54.6" transform="rotate(-90 204.1 54.6)">R3</text>
<text x="209.5" y="55.4" transform="rotate(-90 209.5 55.4)">100K</text>
<text x="214.9" y="54.8">4</text>
<text x="220.9" y="55.6">VIN</text>
<text x="242.3" y="56.6">SW</text>
<text x="249.9" y="55">6</text>
<text x="295.6" y="59.2" transform="rotate(-90 295.6 59.2)">R1</text>
<text x="312.2" y="55.6">2</text>
<text x="315.2" y="56.6">EN</text>
<text x="343.1" y="59.6">4</text>
<text x="355.8" y="55">1u</text>
<text x="359.5" y="58.8">GND</text>
<text x="192.8" y="60.6">GND</text>
<text x="221.2" y="62.4">EN</text>
<text x="242.8" y="63.7">FB</text>
<text x="250.2" y="62.4">3</text>
<text x="270.8" y="62.6" transform="rotate(-90 270.8 62.6)">R4</text>
<text x="312.2" y="63.7">3</text>
<text x="315.1" y="64.9">GND</text>
<text x="335.8" y="60.4">NC/FB</text>
<text x="353.6" y="61.6">C1</text>
<text x="176.5" y="67.7">+5V</text>
<text x="212.3" y="67.5" transform="rotate(-90 212.3 67.5)">2</text>
<text x="278.8" y="67.7">GND</text>
<text x="294.7" y="66.2" transform="rotate(-90 294.7 66.2)">+5V</text>
<text x="302.1" y="71.8">GND</text>
<text x="349.8" y="71.3">GND</text>
<text x="353.7" y="67.2">10n</text>
<text x="210.8" y="73.1">GND</text>
<text x="271.1" y="74.1" transform="rotate(-90 271.1 74.1)">R5</text>
<text x="282.4" y="78.4">C5</text>
<text x="283.4" y="83.5">100n</text>
<text x="295.3" y="82.2">GND</text>
<text x="250.6" y="87.8">+5V</text>
<text x="270.4" y="85">GND</text>
<text x="109.4" y="95.1">DD5</text>
<text x="219" y="90.3">F2</text>
<text x="219.1" y="95.1">500mA</text>
<text x="236.6" y="94.1">C17</text>
<text x="242.5" y="90">BLM21</text>
<text x="244.9" y="94.9">L3</text>
<text x="279.1" y="90.3">GND</text>
<text x="287.6" y="92.9" transform="rotate(180 287.6 92.9)">GND</text>
<text x="109.1" y="98.7">VCC</text>
<text x="109.3" y="101.2">OE</text>
<text x="238.3" y="100.2">100n</text>
<text x="82.7" y="103">GPX_3V3</text>
<text x="109.2" y="107.3">GND</text>
<text x="110.3" y="104.3">A</text>
<text x="124.2" y="104.3">Y</text>
<text x="128.4" y="102.7">D8/GPX</text>
<text x="233.4" y="105.3">GND</text>
<text x="293.2" y="105.8">2</text>
<text x="299.1" y="107">VL</text>
<text x="311.4" y="107.8">CPU</text>
<text x="311.5" y="102.2">DD1</text>
<text x="109.4" y="111.9">DD6</text>
<text x="200.9" y="109.1">X1</text>
<text x="205.2" y="110.8">1</text>
<text x="238.6" y="111.6">1</text>
<text x="247.3" y="111.4">8</text>
<text x="259.7" y="110.6">D9/INT</text>
<text x="278.8" y="111.4" transform="rotate(-90 278.8 111.4)">+3V3</text>
<text x="292.6" y="110.6">23</text>
<text x="297.9" y="111.6">VCC</text>
<text x="81.8" y="119.7">MISO_3V3</text>
<text x="109.1" y="115.7">VCC</text>
<text x="109.3" y="118.2">OE</text>
<text x="129.8" y="119.5">MISO</text>
<text x="202.9" y="117.9" transform="rotate(-90 202.9 117.9)">USB</text>
<text x="205.4" y="114.1">2</text>
<text x="205.4" y="117.2">3</text>
<text x="238.6" y="119">4</text>
<text x="238.9" y="115.4">RN7A 22R</text>
<text x="247.3" y="119">5</text>
<text x="283.3" y="115.4" transform="rotate(-90 283.3 115.4)">R2</text>
<text x="292.4" y="116.7">18</text>
<text x="292.6" y="118.5">20</text>
<text x="298.2" y="117.7">INT</text>
<text x="298.8" y="119.7">D-</text>
<text x="324.2" y="118.5">GPIN0</text>
<text x="334.2" y="116.9">26</text>
<text x="334.2" y="119.5">27</text>
<text x="109.2" y="124">GND</text>
<text x="110.3" y="121.2">A</text>
<text x="124.2" y="121">Y</text>
<text x="205.7" y="120.7">4</text>
<text x="238.9" y="122.5">RN7D 22R</text>
<text x="292.6" y="121.2">21</text>
<text x="292.6" y="124">25</text>
<text x="298.1" y="125.1">X0</text>
<text x="298.2" y="122.5">D+</text>
<text x="324.2" y="121">GPIN1</text>
<text x="324.4" y="123.5">GPIN2</text>
<text x="334.2" y="121.8">28</text>
<text x="334.2" y="124.3">29</text>
<text x="109.7" y="129.9">DD7</text>
<text x="195.1" y="128.1">USB A-TH</text>
<text x="207.5" y="131.4">GND</text>
<text x="292.6" y="126.3">24</text>
<text x="298.1" y="127.1">X1</text>
<text x="323.9" y="128.4">GPIN4</text>
<text x="323.9" y="130.4">GPIN5</text>
<text x="324.2" y="126.1">GPIN3</text>
<text x="334.2" y="126.6">30</text>
<text x="334.2" y="128.9">31</text>
<text x="334.2" y="131.4">32</text>
<text x="82.9" y="138">RST_3V3</text>
<text x="109.3" y="133.7">VCC</text>
<text x="109.5" y="136.2">OE</text>
<text x="126.9" y="138">RST_5V</text>
<text x="292.6" y="137">14</text>
<text x="292.9" y="132.2">12</text>
<text x="292.9" y="134.2">13</text>
<text x="297.7" y="133.2">RES</text>
<text x="297.7" y="135.2">SCK</text>
<text x="298.5" y="137.5">SS</text>
<text x="324.2" y="132.9">GPIN6</text>
<text x="324.2" y="134.9">GPIN7</text>
<text x="334.8" y="133.7">1</text>
<text x="109.7" y="142">GND</text>
<text x="110.6" y="139.3">A</text>
<text x="124.5" y="139">Y</text>
<text x="292.6" y="143.8">17</text>
<text x="292.9" y="139.5">15</text>
<text x="292.9" y="141.5">16</text>
<text x="297.5" y="142.6">MOSI</text>
<text x="297.7" y="140.3">MISO</text>
<text x="322.3" y="139.5">GPOUT0</text>
<text x="322.3" y="141.8">GPOUT1</text>
<text x="334.8" y="138.2">4</text>
<text x="334.8" y="140.5">5</text>
<text x="334.8" y="142.6">6</text>
<text x="109.7" y="147.9">DD8</text>
<text x="298.2" y="144.8">GPX</text>
<text x="322.3" y="144.1">GPOUT2</text>
<text x="322.3" y="146.6">GPOUT3</text>
<text x="322.3" y="148.6">GPOUT4</text>
<text x="334.5" y="147.6">8</text>
<text x="334.8" y="145.3">7</text>
<text x="81.5" y="155.2">SCK_3V3</text>
<text x="109.3" y="151.4">VCC</text>
<text x="109.5" y="154">OE</text>
<text x="132.6" y="152.4">GND</text>
<text x="279.2" y="152.4">C24</text>
<text x="293.6" y="150.4">22</text>
<text x="297.1" y="151.7">VBCOMP</text>
<text x="322.3" y="151.2">GPOUT5</text>
<text x="322.3" y="153.5">GPOUT6</text>
<text x="334" y="155">11</text>
<text x="334.2" y="152.4">10</text>
<text x="334.8" y="150.2">9</text>
<text x="109.7" y="159.8">GND</text>
<text x="110.6" y="157">A</text>
<text x="124.5" y="156.8">Y</text>
<text x="130.8" y="156.5">SCK</text>
<text x="161.7" y="161.8">VIN</text>
<text x="168.1" y="160.6">R14</text>
<text x="277.9" y="157.1" transform="rotate(90 277.9 157.1)">GND</text>
<text x="293.4" y="160.8">19</text>
<text x="293.9" y="157.3">3</text>
<text x="298.1" y="158">GND</text>
<text x="298.6" y="161.8">GND</text>
<text x="322.3" y="156">GPOUT7</text>
<text x="110" y="165.1">DD9</text>
<text x="167.9" y="166.1">10K</text>
<text x="82.3" y="172.7">SS_3V3</text>
<text x="109.8" y="168.9">VCC</text>
<text x="110" y="171.5">OE</text>
<text x="128.9" y="173">D10/SS</text>
<text x="110" y="177.3">GND</text>
<text x="110.8" y="174.5">A</text>
<text x="124.8" y="174.3">Y</text>
<text x="180.7" y="176.3" transform="rotate(-90 180.7 176.3)">R16</text>
<text x="186.4" y="176.3" transform="rotate(-90 186.4 176.3)">10K</text>
<text x="224.1" y="177.8">BLM21</text>
<text x="109.4" y="182.1">DD10</text>
<text x="109.8" y="185.9">VCC</text>
<text x="180.9" y="184.4">GND</text>
<text x="272.6" y="185.9">SCL</text>
<text x="287.7" y="183.9">J3</text>
<text x="311.6" y="183.9">J4</text>
<text x="82" y="189.7">MOSI_3V3</text>
<text x="110" y="188.5">OE</text>
<text x="110.8" y="191.5">A</text>
<text x="124.8" y="191.3">Y</text>
<text x="130.6" y="190">MOSI</text>
<text x="206.8" y="190.8">1</text>
<text x="217.8" y="191.8">ICSP</text>
<text x="218.4" y="186.9">DD4</text>
<text x="233.4" y="190.8">4</text>
<text x="245.7" y="190">+5V-UNO</text>
<text x="272" y="190.8">SDA</text>
<text x="285.8" y="187.5">10</text>
<text x="286.3" y="190.8">9</text>
<text x="309.1" y="187.5">10</text>
<text x="309.7" y="190.8">9</text>
<text x="92" y="197.1">GND</text>
<text x="110" y="194.3">GND</text>
<text x="206.8" y="195.1">2</text>
<text x="233.4" y="195.1">5</text>
<text x="248.4" y="195.6">MOSI</text>
<text x="271.6" y="194.8">AREF</text>
<text x="286.3" y="194.6">8</text>
<text x="309.7" y="194.6">8</text>
<text x="169.7" y="199.4">RESET</text>
<text x="206.8" y="199.4">3</text>
<text x="233.4" y="199.4">6</text>
<text x="272.1" y="199.6">GND</text>
<text x="286.3" y="199.4">7</text>
<text x="309.7" y="199.4">7</text>
<text x="207.1" y="208">SCK</text>
<text x="243.5" y="207">GND</text>
<text x="286.3" y="208.8">5</text>
<text x="286.6" y="204.4">6</text>
<text x="309.9" y="204.4">6</text>
<text x="309.9" y="208.8">5</text>
<text x="60" y="212.3">POWER</text>
<text x="61.8" y="215.4">1</text>
<text x="85.2" y="215.4">1</text>
<text x="87.1" y="211.8">J2</text>
<text x="206.3" y="212.3">MISO</text>
<text x="286.6" y="213.3">4</text>
<text x="310.2" y="213.3">4</text>
<text x="61.8" y="218.7">2</text>
<text x="85.2" y="218.7">2</text>
<text x="269.3" y="217.9">D10/SS</text>
<text x="287.1" y="218.1">3</text>
<text x="310.4" y="218.1">3</text>
<text x="61.8" y="222.5">3</text>
<text x="61.8" y="227.3">4</text>
<text x="85.2" y="222.5">3</text>
<text x="85.2" y="227.3">4</text>
<text x="269.1" y="227.3">D8/GPX</text>
<text x="269.6" y="223">D9/INT</text>
<text x="287.1" y="222.7">2</text>
<text x="287.1" y="226.8">1</text>
<text x="310.4" y="226.8">1</text>
<text x="310.7" y="222.7">2</text>
<text x="62.1" y="232.4">5</text>
<text x="85.4" y="232.4">5</text>
<text x="62.1" y="236.7">6</text>
<text x="85.4" y="236.7">6</text>
<text x="62.1" y="241.2">7</text>
<text x="85.7" y="241.2">7</text>
<text x="62.1" y="246">8</text>
<text x="85.7" y="246">8</text>
</g>
</svg>
